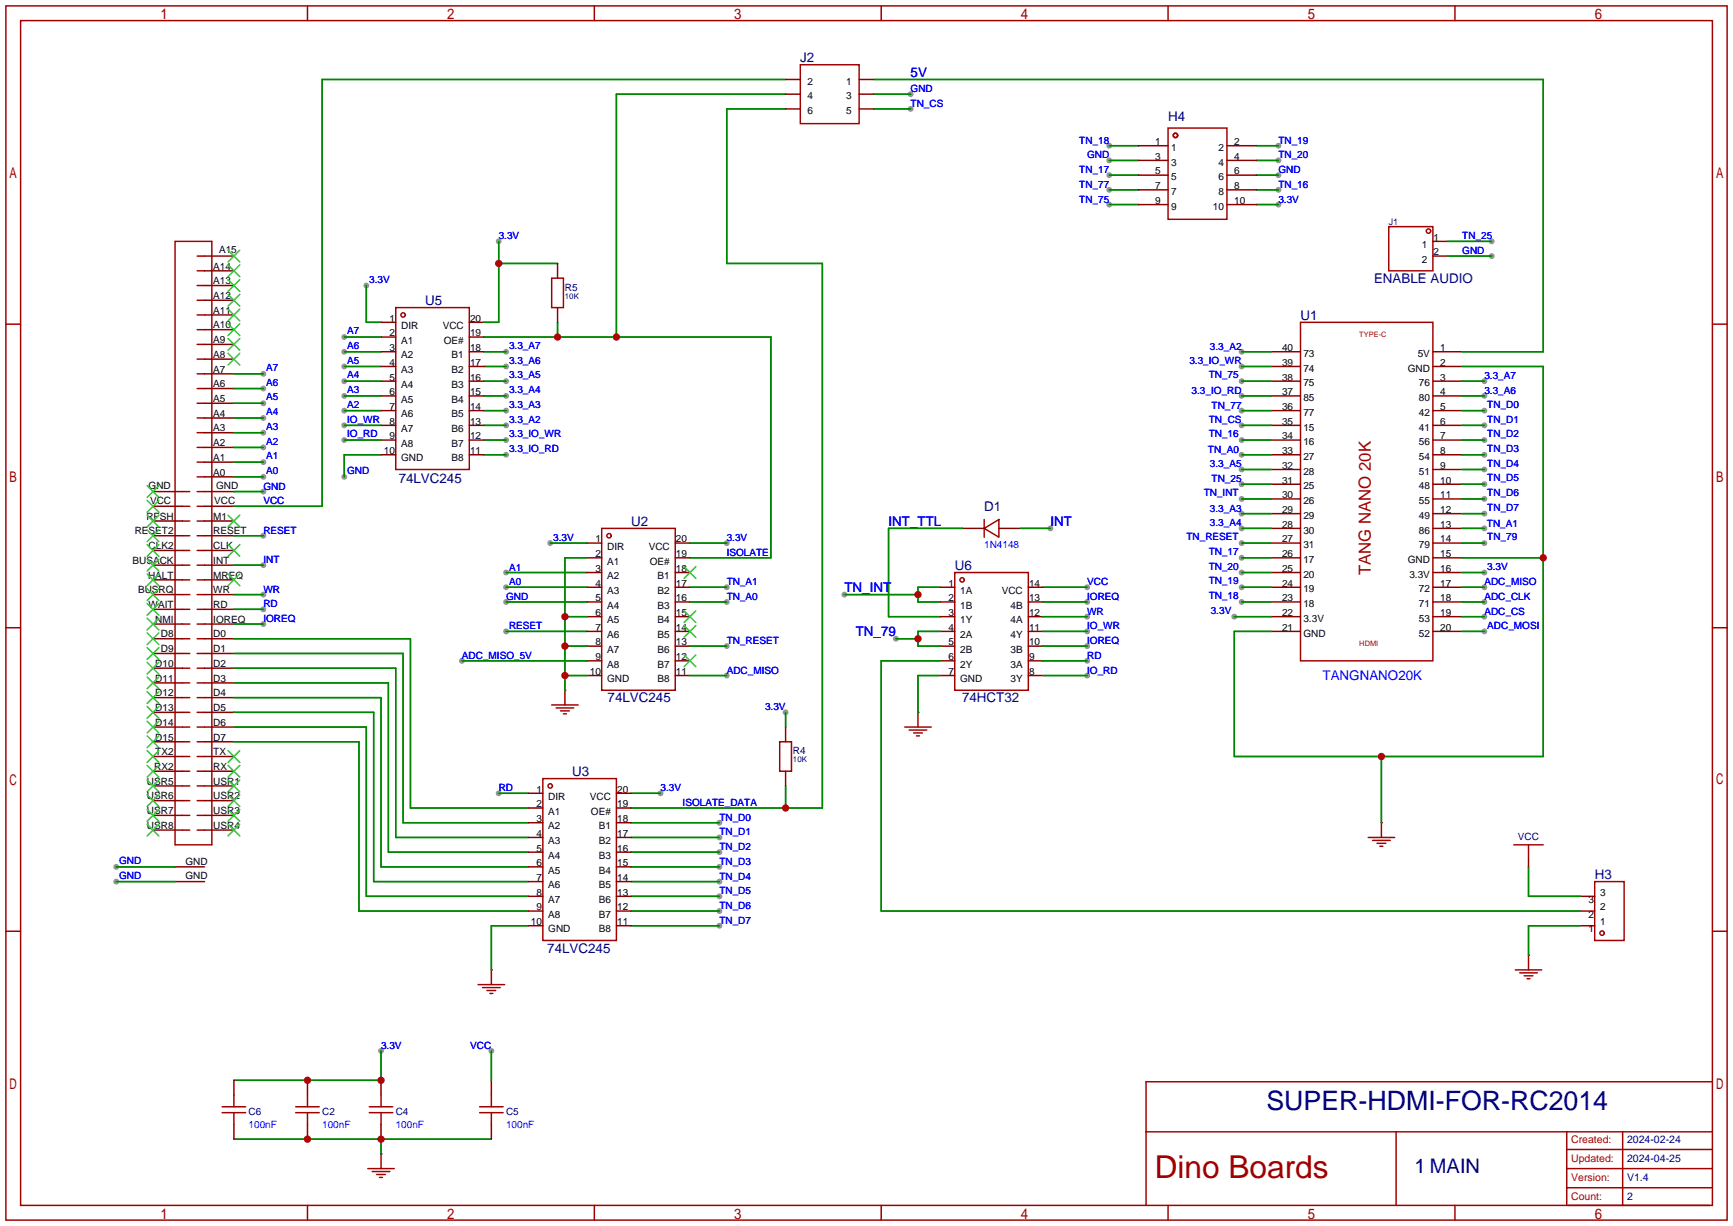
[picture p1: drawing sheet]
<svg xmlns="http://www.w3.org/2000/svg" width="299mm" height="212mm" viewBox="0 0 299 212" stroke-linecap="round" stroke-linejoin="round" font-family="sans-serif">
<g fill="#999">
<circle cx="45.5" cy="84.8" r=".51"/>
<circle cx="20.1" cy="149.6" r=".51"/>
<circle cx="20.1" cy="152.1" r=".51"/>
<circle cx="45.5" cy="97.5" r=".51"/>
<circle cx="45.5" cy="102.6" r=".51"/>
<circle cx="45.5" cy="105.2" r=".51"/>
<circle cx="45.5" cy="82.3" r=".51"/>
<circle cx="45.5" cy="64.5" r=".51"/>
<circle cx="45.5" cy="67.1" r=".51"/>
<circle cx="45.5" cy="69.6" r=".51"/>
<circle cx="45.5" cy="72.1" r=".51"/>
<circle cx="45.5" cy="74.7" r=".51"/>
<circle cx="45.5" cy="77.2" r=".51"/>
<circle cx="45.5" cy="79.8" r=".51"/>
<circle cx="256.3" cy="98.8" r=".51"/>
<circle cx="213.1" cy="106.4" r=".51"/>
<circle cx="86.1" cy="136.9" r=".51"/>
<circle cx="124.2" cy="157.2" r=".51"/>
<circle cx="124.2" cy="154.7" r=".51"/>
<circle cx="124.2" cy="152.1" r=".51"/>
<circle cx="124.2" cy="149.6" r=".51"/>
<circle cx="124.2" cy="147.1" r=".51"/>
<circle cx="124.2" cy="144.5" r=".51"/>
<circle cx="124.2" cy="142" r=".51"/>
<circle cx="114" cy="136.9" r=".51"/>
<circle cx="124.2" cy="159.8" r=".51"/>
<circle cx="95" cy="93.7" r=".51"/>
<circle cx="87.4" cy="98.8" r=".51"/>
<circle cx="214.4" cy="93.7" r=".51"/>
<circle cx="256.3" cy="70.9" r=".51"/>
<circle cx="256.3" cy="73.4" r=".51"/>
<circle cx="256.3" cy="75.9" r=".51"/>
<circle cx="256.3" cy="78.5" r=".51"/>
<circle cx="256.3" cy="81" r=".51"/>
<circle cx="256.3" cy="83.6" r=".51"/>
<circle cx="256.3" cy="86.1" r=".51"/>
<circle cx="256.3" cy="88.6" r=".51"/>
<circle cx="214.4" cy="86.1" r=".51"/>
<circle cx="214.4" cy="78.5" r=".51"/>
<circle cx="256.3" cy="91.2" r=".51"/>
<circle cx="87.4" cy="103.9" r=".51"/>
<circle cx="87.4" cy="101.3" r=".51"/>
<circle cx="125.5" cy="103.9" r=".51"/>
<circle cx="45.5" cy="107.7" r=".51"/>
<circle cx="87.4" cy="109" r=".51"/>
<circle cx="125.5" cy="111.5" r=".51"/>
<circle cx="214.4" cy="83.6" r=".51"/>
<circle cx="214.4" cy="81" r=".51"/>
<circle cx="256.3" cy="109" r=".51"/>
<circle cx="256.3" cy="106.4" r=".51"/>
<circle cx="256.3" cy="103.9" r=".51"/>
<circle cx="256.3" cy="101.3" r=".51"/>
<circle cx="256.3" cy="93.7" r=".51"/>
<circle cx="256.3" cy="68.3" r=".51"/>
<circle cx="256.3" cy="65.8" r=".51"/>
<circle cx="214.4" cy="60.7" r=".51"/>
<circle cx="214.4" cy="75.9" r=".51"/>
<circle cx="214.4" cy="63.2" r=".51"/>
<circle cx="214.4" cy="65.8" r=".51"/>
<circle cx="214.4" cy="70.9" r=".51"/>
<circle cx="214.4" cy="73.4" r=".51"/>
<circle cx="214.4" cy="68.3" r=".51"/>
<circle cx="214.4" cy="88.6" r=".51"/>
<circle cx="214.4" cy="91.2" r=".51"/>
<circle cx="214.4" cy="98.8" r=".51"/>
<circle cx="214.4" cy="101.3" r=".51"/>
<circle cx="214.4" cy="103.9" r=".51"/>
<circle cx="214.4" cy="96.3" r=".51"/>
<circle cx="59.4" cy="58.2" r=".51"/>
<circle cx="59.4" cy="60.7" r=".51"/>
<circle cx="59.4" cy="63.2" r=".51"/>
<circle cx="59.4" cy="65.8" r=".51"/>
<circle cx="59.4" cy="68.3" r=".51"/>
<circle cx="59.4" cy="70.9" r=".51"/>
<circle cx="63.2" cy="49.3" r=".51"/>
<circle cx="87.4" cy="73.4" r=".51"/>
<circle cx="87.4" cy="70.9" r=".51"/>
<circle cx="87.4" cy="68.3" r=".51"/>
<circle cx="87.4" cy="65.8" r=".51"/>
<circle cx="87.4" cy="63.2" r=".51"/>
<circle cx="87.4" cy="60.7" r=".51"/>
<circle cx="59.4" cy="82.3" r=".51"/>
<circle cx="87.4" cy="75.9" r=".51"/>
<circle cx="87.4" cy="78.5" r=".51"/>
<circle cx="59.4" cy="73.4" r=".51"/>
<circle cx="59.4" cy="75.9" r=".51"/>
<circle cx="65.8" cy="181.4" r=".51"/>
<circle cx="45.5" cy="92.5" r=".51"/>
<circle cx="125.5" cy="101.3" r=".51"/>
<circle cx="125.5" cy="93.7" r=".51"/>
<circle cx="191.5" cy="25.1" r=".51"/>
<circle cx="191.5" cy="27.7" r=".51"/>
<circle cx="191.5" cy="30.2" r=".51"/>
<circle cx="220.7" cy="25.1" r=".51"/>
<circle cx="220.7" cy="27.7" r=".51"/>
<circle cx="220.7" cy="30.2" r=".51"/>
<circle cx="220.7" cy="32.8" r=".51"/>
<circle cx="191.5" cy="32.8" r=".51"/>
<circle cx="181.4" cy="91.2" r=".51"/>
<circle cx="145.8" cy="102.6" r=".51"/>
<circle cx="187.7" cy="101.3" r=".51"/>
<circle cx="257.6" cy="41.7" r=".51"/>
<circle cx="257.6" cy="44.2" r=".51"/>
<circle cx="86.1" cy="41.7" r=".51"/>
<circle cx="157.2" cy="16.3" r=".51"/>
<circle cx="157.2" cy="18.8" r=".51"/>
<circle cx="135.6" cy="122.9" r=".51"/>
<circle cx="187.7" cy="103.9" r=".51"/>
<circle cx="187.7" cy="106.4" r=".51"/>
<circle cx="187.7" cy="109" r=".51"/>
<circle cx="191.5" cy="35.3" r=".51"/>
<circle cx="220.7" cy="35.3" r=".51"/>
<circle cx="187.7" cy="111.5" r=".51"/>
<circle cx="187.7" cy="114" r=".51"/>
<circle cx="187.7" cy="116.6" r=".51"/>
<circle cx="79.8" cy="114" r=".51"/>
<circle cx="125.5" cy="116.6" r=".51"/>
<circle cx="84.8" cy="181.4" r=".51"/>
<circle cx="154.7" cy="110.2" r=".51"/>
</g>
<g fill="none" stroke="#a10000" stroke-width=".25">
<path d="M1 1h297.2v209.6h-297.2zM3.6 3.6h292.1v204.4h-292.1zM53.1 1v2.6M102.6 1v2.6M138.2 11.2h10.1v10.1h-10.1zM152.1 1v2.6M201.7 1v2.6M251.2 1v2.6M201.7 22.1h10.1v15.7h-10.1zM239.8 39.1h7.6v7.6h-7.6zM1 55.9h2.6M30.2 41.7h6.4v104.1h-6.4z"/>
<path d="M34 49.3h1.3M34 46.7h1.3M34 44.2h1.3M34 54.4h1.3M34 51.8h1.3M34 56.9h1.3M34 59.4h1.3M68.3 53.1h12.7v27.9h-12.7zM95.2 48h2.1v5.1h-2.1zM224.5 55.6h22.9v58.4h-22.9zM295.7 55.9h2.5M34 62h1.3"/>
<path d="M34 64.5h1.3M34 67.1h1.3M34 74.7h1.3M34 72.1h1.3M34 69.6h1.3M34 79.8h1.3M34 77.2h1.3M31.5 84.8h1.3M31.5 87.4h1.3M31.5 89.9h1.3M31.5 92.5h1.3M31.5 97.5h1.3"/>
<path d="M31.5 95h1.3M34 82.3h1.3M34 84.8h1.3M34 87.4h1.3M34 89.9h1.3M34 92.5h1.3M34 97.5h1.3M34 95h1.3M103.9 91.2h12.7v27.9h-12.7zM164.8 98.8h12.7v20.3h-12.7zM169.9 91.2l2.6-1.5v3zM169.9 89.7v3"/>
<path d="M1 108.3h2.6M31.5 100.1h1.3M31.5 105.2h1.3M31.5 102.6h1.3M31.5 107.7h1.3M31.5 110.2h1.3M31.5 112.8h1.3M31.5 115.3h1.3M31.5 117.9h1.3M34 100.1h1.3M34 105.2h1.3M34 102.6h1.3"/>
<path d="M34 107.7h1.3M34 110.2h1.3M34 112.8h1.3M34 115.3h1.3M34 117.9h1.3M97.5 119.1v2.6M295.7 108.3h2.5M31.5 125.5h1.3M31.5 122.9h1.3M31.5 120.4h1.3M31.5 130.6h1.3M31.5 128h1.3"/>
<path d="M31.5 133.1h1.3M31.5 135.6h1.3M31.5 138.2h1.3M34 125.5h1.3M34 122.9h1.3M34 120.4h1.3M34 130.6h1.3M34 128h1.3M34 133.1h1.3M34 135.6h1.3M34 138.2h1.3M93.7 134.4h12.7v27.9h-12.7z"/>
<path d="M95.2 121.7h4.6M96 122.2h3.1M96.8 122.7h1.5M97.3 123.2h.5M134.6 128h2.1v5.1h-2.1zM156.2 125.5h4.6M157 126h3M157.7 126.5h1.6M158.2 127h.5M158.5 122.9v2.6M31.5 140.7h1.3M31.5 143.3h1.3"/>
<path d="M34 140.7h1.3M34 143.3h1.3M236.2 144.5h4.6M237 145h3M237.7 145.5h1.6M238.3 146.1h.5M238.5 142v2.5M261.4 145.8h5M263.9 145.8v2.5M275.3 152.1h5.1v10.2h-5.1zM1 160.7h2.6M82.5 169.9h4.6"/>
<path d="M83.3 170.4h3.1M84.1 170.9h1.5M84.6 171.5h.5M84.8 167.4v2.5M261.6 167.4h4.6M262.4 167.9h3M263.1 168.4h1.6M263.7 168.9h.5M263.9 164.8v2.6M295.7 160.7h2.5M38.4 192h4M38.4 191h4"/>
<path d="M40.4 189v2M40.4 192v2.1M51.1 192h4M51.1 191h4M53.1 189v2M53.1 192v2.1M63.8 192h4M63.8 191h4M65.8 189v2M65.8 192v2.1M65.8 199.1v2.6M82.8 192h4.1"/>
<path d="M82.8 191h4.1M84.8 189v2M84.8 192v2.1M197.9 195.3h97.8M241 195.3v12.7M270.5 195.3v12.7M270.5 198.4h25.2M280.2 195.3v12.7M295.7 186.7h-97.8v21.3M53.1 208v2.6M63.5 201.7h4.6M64.3 202.2h3"/>
<path d="M65 202.7h1.5M65.5 203.2h.5M102.6 208v2.6M152.1 208v2.6M201.7 208v2.6M251.2 208v2.6M270.5 201.7h25.2M270.5 205h25.2M270.8 208h24.3"/>
<circle cx="202.9" cy="23.4" r=".38"/>
<circle cx="246.6" cy="39.9" r=".38"/>
<circle cx="69.6" cy="54.4" r=".38"/>
<circle cx="105.2" cy="92.5" r=".38"/>
<circle cx="166.1" cy="100.1" r=".38"/>
<circle cx="95" cy="135.6" r=".38"/>
<circle cx="276.6" cy="161" r=".38"/>
</g>
<g fill="none" stroke="#870000" stroke-width=".25">
<path d="M135.6 13.7h2.6M135.6 16.3h2.6M135.6 18.8h2.6M148.3 13.7h2.6M148.3 16.3h2.6M148.3 18.8h2.6M196.6 25.1h5.1M196.6 27.7h5.1M196.6 30.2h5.1M196.6 32.8h5.1M196.6 35.3h5.1M211.8 25.1h5.1"/>
<path d="M211.8 27.7h5.1M211.8 30.2h5.1M211.8 32.8h5.1M211.8 35.3h5.1M35.3 44.2h5.1M35.3 46.7h5.1M35.3 49.3h5.1M35.3 51.8h5.1M35.3 54.4h5.1M35.3 56.9h5.1M35.3 59.4h5.1M65.8 55.6h2.5"/>
<path d="M65.8 58.2h2.5M81 55.6h2.6M81 58.2h2.6M96.3 45.5v2.5M96.3 53.1v2.5M247.4 44.2h2.5M247.4 41.7h2.5M35.3 62h5.1M35.3 64.5h5.1M35.3 67.1h5.1M35.3 69.6h5.1M35.3 72.1h5.1"/>
<path d="M35.3 74.7h5.1M35.3 77.2h5.1M35.3 79.8h5.1M65.8 60.7h2.5M65.8 63.2h2.5M65.8 65.8h2.5M65.8 68.3h2.5M65.8 70.9h2.5M65.8 73.4h2.5M65.8 75.9h2.5M65.8 78.5h2.5M81 60.7h2.6"/>
<path d="M81 63.2h2.6M81 65.8h2.6M81 68.3h2.6M81 70.9h2.6M81 73.4h2.6M81 75.9h2.6M81 78.5h2.6M219.5 60.7h5M219.5 63.2h5M219.5 65.8h5M219.5 68.3h5M219.5 70.9h5"/>
<path d="M219.5 73.4h5M219.5 75.9h5M219.5 78.5h5M247.4 60.7h5.1M247.4 63.2h5.1M247.4 65.8h5.1M247.4 68.3h5.1M247.4 70.9h5.1M247.4 73.4h5.1M247.4 75.9h5.1M247.4 78.5h5.1M26.4 84.8h5.1"/>
<path d="M26.4 87.4h5.1M26.4 89.9h5.1M26.4 92.5h5.1M26.4 95h5.1M26.4 97.5h5.1M35.3 82.3h5.1M35.3 84.8h5.1M35.3 87.4h5.1M35.3 89.9h5.1M35.3 92.5h5.1M35.3 95h5.1M35.3 97.5h5.1"/>
<path d="M101.3 93.7h2.6M101.3 96.3h2.6M101.3 98.8h2.6M116.6 93.7h2.5M116.6 96.3h2.5M116.6 98.8h2.5M166.1 91.2h3.8M172.5 91.2h3.8M219.5 81h5M219.5 83.6h5M219.5 86.1h5M219.5 88.6h5"/>
<path d="M219.5 91.2h5M219.5 93.7h5M219.5 96.3h5M219.5 98.8h5M247.4 81h5.1M247.4 83.6h5.1M247.4 86.1h5.1M247.4 88.6h5.1M247.4 91.2h5.1M247.4 93.7h5.1M247.4 96.3h5.1M247.4 98.8h5.1"/>
<path d="M26.4 100.1h5.1M26.4 102.6h5.1M26.4 105.2h5.1M26.4 107.7h5.1M26.4 110.2h5.1M26.4 112.8h5.1M26.4 115.3h5.1M26.4 117.9h5.1M35.3 100.1h5.1M35.3 102.6h5.1M35.3 105.2h5.1M35.3 107.7h5.1"/>
<path d="M35.3 110.2h5.1M35.3 112.8h5.1M35.3 115.3h5.1M35.3 117.9h5.1M97.5 119.1h.1M101.3 101.3h2.6M101.3 103.9h2.6M101.3 106.4h2.6M101.3 109h2.6M101.3 111.5h2.6M101.3 114h2.6M101.3 116.6h2.6"/>
<path d="M116.6 101.3h2.5M116.6 103.9h2.5M116.6 106.4h2.5M116.6 109h2.5M116.6 111.5h2.5M116.6 114h2.5M116.6 116.6h2.5M162.3 101.3h2.5M162.3 103.9h2.5M162.3 106.4h2.5M162.3 109h2.5M162.3 111.5h2.5"/>
<path d="M162.3 114h2.5M162.3 116.6h2.5M177.5 101.3h2.6M177.5 103.9h2.6M177.5 106.4h2.6M177.5 109h2.6M177.5 111.5h2.6M177.5 114h2.6M177.5 116.6h2.6M219.5 101.3h5M219.5 103.9h5M219.5 106.4h5"/>
<path d="M219.5 109h5M247.4 101.3h5.1M247.4 103.9h5.1M247.4 106.4h5.1M247.4 109h5.1M26.4 120.4h5.1M26.4 122.9h5.1M26.4 125.5h5.1M26.4 128h5.1M26.4 130.6h5.1M26.4 133.1h5.1M26.4 135.6h5.1"/>
<path d="M26.4 138.2h5.1M35.3 120.4h5.1M35.3 122.9h5.1M35.3 125.5h5.1M35.3 128h5.1M35.3 130.6h5.1M35.3 133.1h5.1M35.3 135.6h5.1M35.3 138.2h5.1M91.2 136.9h2.5M91.2 139.4h2.5M106.4 136.9h2.6"/>
<path d="M106.4 139.4h2.6M135.6 125.5v2.5M135.6 133.1v2.5M158.5 122.9h.1M26.4 140.7h5.1M26.4 143.3h5.1M30.2 149.6h5.1M30.2 152.1h5.1M35.3 140.7h5.1M35.3 143.3h5.1M91.2 149.6h2.5M91.2 152.1h2.5"/>
<path d="M91.2 142h2.5M91.2 144.5h2.5M91.2 147.1h2.5M91.2 154.7h2.5M91.2 157.2h2.5M91.2 159.8h2.5M106.4 149.6h2.6M106.4 152.1h2.6M106.4 142h2.6M106.4 144.5h2.6M106.4 147.1h2.6M106.4 154.7h2.6"/>
<path d="M106.4 157.2h2.6M106.4 159.8h2.6M238.5 142h.1M263.9 148.3v1.3M272.8 154.7h2.5M272.8 157.2h2.5M272.8 159.8h2.5M84.8 167.4h.1M263.9 164.8h.1M40.4 186.4v2.6M40.4 194.1v2.5M53.1 186.4v2.6"/>
<path d="M53.1 194.1v2.5M65.8 199.1h.1M65.8 186.4v2.6M65.8 194.1v2.5M84.8 186.4v2.6M84.8 194.1v2.5"/>
</g>
<g fill="none" stroke="#3c3" stroke-width=".25">
<path d="M39.4 43.2l2 2M39.4 45.7l2 2.1M39.4 48.3l2 2M39.4 50.8l2 2M39.4 53.3l2 2.1M39.4 55.9l2 2M39.4 58.4l2 2.1M41.4 43.2l-2 2M41.4 45.7l-2 2.1M41.4 48.3l-2 2M41.4 50.8l-2 2M41.4 53.3l-2 2.1"/>
<path d="M41.4 55.9l-2 2M41.4 58.4l-2 2.1M39.4 61l2 2M41.4 61l-2 2M25.4 83.8l2 2.1M25.4 86.4l2 2M25.4 91.4l2 2.1M25.4 88.9l2 2M25.4 94l2 2M25.4 96.5l2 2.1M25.4 99.1l2 2M27.4 83.8l-2 2.1"/>
<path d="M27.4 86.4l-2 2M27.4 91.4l-2 2.1M27.4 88.9l-2 2M27.4 94l-2 2M27.4 96.5l-2 2.1M27.4 99.1l-2 2M39.4 88.9l2 2M39.4 94l2 2M39.4 99.1l2 2M41.4 88.9l-2 2M41.4 94l-2 2M41.4 99.1l-2 2"/>
<path d="M118.1 97.8l2 2M120.1 97.8l-2 2M25.4 101.6l2 2M25.4 104.1l2 2.1M25.4 106.7l2 2M25.4 109.2l2 2.1M25.4 111.8l2 2M25.4 114.3l2 2M25.4 116.8l2 2.1M25.4 119.4l2 2M27.4 101.6l-2 2M27.4 104.1l-2 2.1"/>
<path d="M27.4 106.7l-2 2M27.4 109.2l-2 2.1M27.4 111.8l-2 2M27.4 114.3l-2 2M27.4 116.8l-2 2.1M27.4 119.4l-2 2M118.1 113l2 2.1M118.1 107.9l2 2.1M118.1 105.4l2 2M120.1 113l-2 2.1M120.1 107.9l-2 2.1M120.1 105.4l-2 2"/>
<path d="M25.4 121.9l2 2.1M25.4 124.5l2 2M25.4 127l2 2M25.4 129.5l2 2.1M25.4 132.1l2 2M25.4 134.6l2 2.1M25.4 137.2l2 2M25.4 139.7l2 2M27.4 121.9l-2 2.1M27.4 124.5l-2 2M27.4 127l-2 2M27.4 129.5l-2 2.1"/>
<path d="M27.4 132.1l-2 2M27.4 134.6l-2 2.1M27.4 137.2l-2 2M27.4 139.7l-2 2M39.4 129.5l2 2.1M39.4 132.1l2 2M39.4 134.6l2 2.1M39.4 137.2l2 2M39.4 139.7l2 2M41.4 129.5l-2 2.1M41.4 132.1l-2 2M41.4 134.6l-2 2.1"/>
<path d="M41.4 137.2l-2 2M41.4 139.7l-2 2M25.4 142.2l2 2.1M27.4 142.2l-2 2.1M39.4 142.2l2 2.1M41.4 142.2l-2 2.1"/>
</g>
<g fill="none" stroke="#008700" stroke-width=".25">
<path d="M135.6 18.8h-10.1v26.7h16.5v93.9h-33M135.6 16.3h-29.2v41.9M135.6 13.7h-80v73.7h-15.2M150.9 13.7h115.5v47h-13.9M150.9 18.8h6.3M150.9 16.3h6.3M191.5 25.1h5.1M191.5 27.7h5.1M191.5 30.2h5.1M191.5 32.8h5.1M191.5 35.3h5.1M216.9 25.1h3.8"/>
<path d="M216.9 27.7h3.8M216.9 30.2h3.8M216.9 32.8h3.8M216.9 35.3h3.8M59.4 58.2h6.4M63.2 49.3v6.3h2.6M83.6 58.2h49.5v38.1h-14M86.1 45.5h10.2M86.1 41.7v13.9h-2.5M96.3 55.6v2.6M249.9 41.7h7.7M249.9 44.2h7.7"/>
<path d="M40.4 64.5h5.1M40.4 67.1h5.1M40.4 69.6h5.1M40.4 72.1h5.1M40.4 74.7h5.1M40.4 77.2h5.1M40.4 79.8h5.1M59.4 63.2h6.4M59.4 70.9h6.4M59.4 73.4h6.4M59.4 75.9h6.4M59.4 68.3h6.4"/>
<path d="M59.4 65.8h6.4M59.4 60.7h6.4M65.8 78.5h-6.4v3.8M83.6 63.2h3.8M83.6 70.9h3.8M83.6 73.4h3.8M83.6 75.9h3.8M83.6 78.5h3.8M83.6 68.3h3.8M83.6 65.8h3.8M83.6 60.7h3.8M214.4 63.2h5.1"/>
<path d="M214.4 70.9h5.1M214.4 73.4h5.1M214.4 75.9h5.1M214.4 78.5h5.1M214.4 68.3h5.1M214.4 65.8h5.1M214.4 60.7h5.1M252.5 63.2h13.9v67.4h-53.3v-21.6h6.4M252.5 70.9h3.8M252.5 73.4h3.8M252.5 75.9h3.8M252.5 78.5h3.8"/>
<path d="M252.5 68.3h3.8M252.5 65.8h3.8M40.4 84.8h5.1M40.4 97.5h5.1M40.4 82.3h5.1M40.4 92.5h5.1M87.4 98.8h13.9M95 93.7h6.3M101.3 96.3h-3.8v22.8M119.1 93.7h6.4M166.1 91.2h-12.7v15.2h8.9M176.3 91.2h5.1"/>
<path d="M214.4 96.3h5.1M214.4 98.8h5.1M214.4 93.7h5.1M214.4 81h5.1M214.4 83.6h5.1M214.4 86.1h5.1M214.4 88.6h5.1M214.4 91.2h5.1M252.5 96.3h13.9M252.5 98.8h3.8M252.5 93.7h3.8M252.5 81h3.8"/>
<path d="M252.5 83.6h3.8M252.5 86.1h3.8M252.5 88.6h3.8M252.5 91.2h3.8M40.4 102.6h5.1M40.4 105.2h5.1M40.4 110.2h30.5v29.2h20.3M40.4 112.8h29.2v29.2h21.6M40.4 115.3h27.9v29.2h22.9M40.4 117.9h26.7v29.2h24.1M40.4 107.7h5.1M79.8 114h21.5"/>
<path d="M87.4 109h13.9M87.4 103.9h13.9M87.4 101.3h13.9M97.5 106.4h3.8M97.5 111.5h3.8M97.5 116.6h3.8M119.1 103.9h6.4M119.1 101.3h6.4M119.1 111.5h6.4M119.1 116.6h6.4M145.8 102.6h12.7M154.7 110.2h3.8"/>
<path d="M162.3 114h-10.2v43.2h120.7M162.3 109h-3.8v2.5h3.8M162.3 101.3h-3.8v2.6h3.8M162.3 116.6h-3.8v6.3M180.1 109h7.6M180.1 106.4h7.6M180.1 103.9h7.6M180.1 101.3h7.6M180.1 111.5h7.6M180.1 116.6h7.6M180.1 114h7.6M213.1 106.4h6.4"/>
<path d="M214.4 103.9h5.1M214.4 101.3h5.1M252.5 109h3.8M252.5 106.4h3.8M252.5 103.9h3.8M252.5 101.3h3.8M40.4 120.4h25.4v29.2h25.4M40.4 122.9h24.1v29.2h26.7M40.4 125.5h22.8v29.2h28M40.4 128h21.6v29.2h29.2M86.1 136.9h5.1M109 136.9h5"/>
<path d="M135.6 122.9v2.6M135.6 135.6v3.8M238.5 130.6v11.4M20.1 149.6h10.1M20.1 152.1h10.1M91.2 159.8h-6.4v7.6M109 149.6h15.2M109 152.1h15.2M109 142h15.2M109 144.5h15.2M109 147.1h15.2M109 154.7h15.2"/>
<path d="M109 157.2h15.2M109 159.8h15.2M263.9 149.6v5.1h8.9M272.8 159.8h-8.9v5M40.4 196.6h44.4M65.8 181.4v5h-25.4M65.8 196.6v2.5M84.8 181.4v5"/>
</g>
<g fill="#c00">
<circle cx="238.5" cy="130.6" r=".63"/>
<circle cx="266.4" cy="96.3" r=".63"/>
<circle cx="135.6" cy="139.4" r=".63"/>
<circle cx="53.1" cy="186.4" r=".63"/>
<circle cx="65.8" cy="186.4" r=".63"/>
<circle cx="53.1" cy="196.6" r=".63"/>
<circle cx="65.8" cy="196.6" r=".63"/>
<circle cx="106.4" cy="58.2" r=".63"/>
<circle cx="96.3" cy="58.2" r=".63"/>
<circle cx="158.5" cy="102.6" r=".63"/>
<circle cx="86.1" cy="45.5" r=".63"/>
<circle cx="97.5" cy="116.6" r=".63"/>
<circle cx="97.5" cy="111.5" r=".63"/>
<circle cx="97.5" cy="106.4" r=".63"/>
<circle cx="158.5" cy="110.2" r=".63"/>
</g>
<text font-size="5.5" fill="#a00000" x="199.4" y="203.3">Dino Boards</text>
<text font-size="4.6" fill="#000080" x="218.7" y="191.6">SUPER-HDMI-FOR-RC2014</text>
<text font-size="3.5" fill="#000080" x="244.2" y="202.5">1 MAIN</text>
<text font-size="2.9" fill="#a00000" x="236.7" y="99.3" transform="rotate(-90 236.7 99.3)">TANG NANO 20K</text>
<g font-size="2.3" fill="#000080">
<text x="138.2" y="10.7">J2</text>
<text x="201.7" y="20.9">H4</text>
<text x="73.4" y="52.6">U5</text>
<text x="237.2" y="48.8">ENABLE AUDIO</text>
<text x="224.5" y="55.2">U1</text>
<text x="68.8" y="83.4">74LVC245</text>
<text x="169.9" y="88.2">D1</text>
<text x="109" y="90.7">U2</text>
<text x="164.8" y="98.3">U6</text>
<text x="104.9" y="121.2">74LVC245</text>
<text x="166.1" y="121.2">74HCT32</text>
<text x="98.8" y="133.9">U3</text>
<text x="275.3" y="151.7">H3</text>
<text x="94.5" y="164.4">74LVC245</text>
</g>
<g font-size="2.3" fill="#00f">
<text x="157.2" y="13.3">5V</text>
<text x="153.4" y="90.7">INT_TTL</text>
<text x="181.4" y="90.7">INT</text>
<text x="145.8" y="102.2">TN_INT</text>
<text x="147.8" y="109.8">TN_79</text>
<text x="228.3" y="117.4">TANGNANO20K</text>
</g>
<g font-size="1.8" fill="#a00000">
<text x="271.3" y="197.2">Created:</text>
<text x="271.3" y="200.6">Updated:</text>
<text x="271.3" y="203.9">Version:</text>
<text x="271.3" y="207.2">Count:</text>
</g>
<g font-size="1.8" fill="#000080">
<text x="280.9" y="197.2">2024-02-24</text>
<text x="280.9" y="200.6">2024-04-25</text>
<text x="280.9" y="203.9">V1.4</text>
<text x="280.9" y="207.2">2</text>
</g>
<g font-size="1.7">
<text x="139.4" y="14.6">2</text>
<text x="139.4" y="17.2">4</text>
<text x="146.1" y="14.6">1</text>
<text x="146.1" y="17.2">3</text>
<text x="139.4" y="19.7">6</text>
<text x="146.1" y="19.7">5</text>
<text x="199.4" y="25">1</text>
<text x="199.4" y="27.6">3</text>
<text x="202.2" y="26">1</text>
<text x="202.2" y="28.6">3</text>
<text x="210.4" y="26">2</text>
<text x="210.4" y="28.6">4</text>
<text x="213.1" y="25">2</text>
<text x="213.1" y="27.6">4</text>
<text x="199.4" y="30.1">5</text>
<text x="199.4" y="32.7">7</text>
<text x="199.4" y="35.2">9</text>
<text x="202.2" y="31.1">5</text>
<text x="202.2" y="33.7">7</text>
<text x="210.4" y="31.1">6</text>
<text x="210.4" y="33.7">8</text>
<text x="213.1" y="30.1">6</text>
<text x="213.1" y="32.7">8</text>
<text x="213.1" y="35.2">10</text>
<text x="202.2" y="36.2">9</text>
<text x="209.4" y="36.2">10</text>
<text x="247.5" y="41.5">1</text>
<text x="36.8" y="46.5">A14</text>
<text x="37.8" y="43.7">A15</text>
<text x="245.5" y="42.8">1</text>
<text x="245.5" y="45.4">2</text>
<text x="247.5" y="44.1">2</text>
<text x="36.8" y="49.1">A13</text>
<text x="36.8" y="51.6">A12</text>
<text x="36.8" y="54.1">A11</text>
<text x="36.8" y="56.7">A10</text>
<text x="36.8" y="59.2">A9</text>
<text x="67.2" y="55.5">1</text>
<text x="67.2" y="58.1">2</text>
<text x="69.3" y="56.8">DIR</text>
<text x="69.3" y="59.3">A1</text>
<text x="76.4" y="56.8">VCC</text>
<text x="76.6" y="59.3">OE#</text>
<text x="81.2" y="58.1">19</text>
<text x="81.2" y="55.5">20</text>
<text x="36.8" y="61.8">A8</text>
<text x="36.8" y="64.3">A7</text>
<text x="67.2" y="60.6">3</text>
<text x="67.2" y="63.1">4</text>
<text x="67.2" y="65.7">5</text>
<text x="69.3" y="61.9">A2</text>
<text x="69.3" y="64.4">A3</text>
<text x="78" y="64.4">B2</text>
<text x="78" y="61.9">B1</text>
<text x="81.2" y="65.7">16</text>
<text x="81.2" y="63.1">17</text>
<text x="81.2" y="60.6">18</text>
<text x="221.3" y="65.7">38</text>
<text x="221.3" y="63.1">39</text>
<text x="221.3" y="60.6">40</text>
<text x="225" y="64.1">74</text>
<text x="225" y="61.6">73</text>
<text x="243" y="64.1">GND</text>
<text x="244.8" y="61.6">5V</text>
<text x="248.7" y="60.6">1</text>
<text x="248.7" y="63.1">2</text>
<text x="248.7" y="65.7">3</text>
<text x="36.8" y="66.8">A6</text>
<text x="36.8" y="69.4">A5</text>
<text x="36.8" y="71.9">A4</text>
<text x="67.2" y="68.2">6</text>
<text x="67.2" y="70.8">7</text>
<text x="69.3" y="66.9">A4</text>
<text x="69.3" y="69.5">A5</text>
<text x="78" y="69.5">B4</text>
<text x="78" y="66.9">B3</text>
<text x="81.2" y="70.8">14</text>
<text x="81.2" y="68.2">15</text>
<text x="221.3" y="70.8">36</text>
<text x="221.3" y="68.2">37</text>
<text x="225" y="71.8">77</text>
<text x="225" y="69.2">85</text>
<text x="225" y="66.7">75</text>
<text x="245" y="66.7">76</text>
<text x="245" y="69.2">80</text>
<text x="245" y="71.8">42</text>
<text x="248.7" y="68.2">4</text>
<text x="248.7" y="70.8">5</text>
<text x="36.8" y="74.5">A3</text>
<text x="36.8" y="77">A2</text>
<text x="67.2" y="73.3">8</text>
<text x="67.2" y="75.8">9</text>
<text x="69.3" y="72">A6</text>
<text x="69.3" y="74.6">A7</text>
<text x="69.3" y="77.1">A8</text>
<text x="78" y="77.1">B7</text>
<text x="78" y="74.6">B6</text>
<text x="78" y="72">B5</text>
<text x="81.2" y="75.8">12</text>
<text x="81.2" y="73.3">13</text>
<text x="221.3" y="75.8">34</text>
<text x="221.3" y="73.3">35</text>
<text x="225" y="76.8">16</text>
<text x="225" y="74.3">15</text>
<text x="245" y="74.3">41</text>
<text x="245" y="76.8">56</text>
<text x="248.7" y="73.3">6</text>
<text x="248.7" y="75.8">7</text>
<text x="36.8" y="79.5">A1</text>
<text x="36.8" y="82.1">A0</text>
<text x="66.3" y="78.4">10</text>
<text x="69.3" y="79.6">GND</text>
<text x="78" y="79.6">B8</text>
<text x="81.2" y="78.4">11</text>
<text x="221.3" y="83.5">31</text>
<text x="221.3" y="80.9">32</text>
<text x="221.3" y="78.4">33</text>
<text x="225" y="81.9">28</text>
<text x="225" y="79.4">27</text>
<text x="245" y="79.4">54</text>
<text x="245" y="81.9">51</text>
<text x="248.7" y="78.4">8</text>
<text x="248.7" y="80.9">9</text>
<text x="248.7" y="83.5">10</text>
<text x="25.3" y="89.7">RFSH</text>
<text x="25.7" y="84.4">GND</text>
<text x="25.9" y="86.9">VCC</text>
<text x="36.8" y="89.7">M1</text>
<text x="37" y="86.9">VCC</text>
<text x="37.3" y="84.4">GND</text>
<text x="221.3" y="88.5">29</text>
<text x="221.3" y="86">30</text>
<text x="225" y="89.5">29</text>
<text x="225" y="87">26</text>
<text x="225" y="84.5">25</text>
<text x="245" y="84.5">48</text>
<text x="245" y="87">55</text>
<text x="245" y="89.5">49</text>
<text x="248.7" y="86">11</text>
<text x="248.7" y="88.5">12</text>
<text x="23.3" y="92.2">RESET2</text>
<text x="25.7" y="94.8">CLK2</text>
<text x="36.8" y="92.2">RESET</text>
<text x="36.8" y="94.8">CLK</text>
<text x="102.8" y="93.6">1</text>
<text x="104.8" y="94.9">DIR</text>
<text x="112" y="94.9">VCC</text>
<text x="116.7" y="93.6">20</text>
<text x="221.3" y="93.6">27</text>
<text x="221.3" y="91.1">28</text>
<text x="225" y="94.6">31</text>
<text x="225" y="92.1">30</text>
<text x="245" y="92.1">86</text>
<text x="245" y="94.6">79</text>
<text x="248.7" y="91.1">13</text>
<text x="248.7" y="93.6">14</text>
<text x="22.9" y="97.3">BUSACK</text>
<text x="25.6" y="99.9">HALT</text>
<text x="36.8" y="97.3">INT</text>
<text x="36.8" y="99.9">MREQ</text>
<text x="102.8" y="96.2">2</text>
<text x="102.8" y="98.7">3</text>
<text x="102.8" y="101.2">4</text>
<text x="104.8" y="97.4">A1</text>
<text x="104.8" y="100">A2</text>
<text x="112.2" y="97.4">OE#</text>
<text x="113.5" y="100">B1</text>
<text x="116.7" y="101.2">17</text>
<text x="116.7" y="98.7">18</text>
<text x="116.7" y="96.2">19</text>
<text x="163.8" y="101.2">1</text>
<text x="177.7" y="101.2">14</text>
<text x="221.3" y="101.2">24</text>
<text x="221.3" y="98.7">25</text>
<text x="221.3" y="96.2">26</text>
<text x="225" y="99.7">20</text>
<text x="225" y="97.2">17</text>
<text x="243" y="97.2">GND</text>
<text x="243.3" y="99.7">3.3V</text>
<text x="248.7" y="96.2">15</text>
<text x="248.7" y="98.7">16</text>
<text x="248.7" y="101.2">17</text>
<text x="23.8" y="102.4">BUSRQ</text>
<text x="25.7" y="104.9">WAIT</text>
<text x="26.8" y="107.5">NMI</text>
<text x="36.8" y="102.4">WR</text>
<text x="36.8" y="104.9">RD</text>
<text x="36.8" y="107.5">IOREQ</text>
<text x="102.8" y="103.8">5</text>
<text x="102.8" y="106.3">6</text>
<text x="104.8" y="102.5">A3</text>
<text x="104.8" y="105">A4</text>
<text x="104.8" y="107.6">A5</text>
<text x="113.5" y="107.6">B4</text>
<text x="113.5" y="105">B3</text>
<text x="113.5" y="102.5">B2</text>
<text x="116.7" y="106.3">15</text>
<text x="116.7" y="103.8">16</text>
<text x="163.8" y="103.8">2</text>
<text x="163.8" y="106.3">3</text>
<text x="165.8" y="102.5">1A</text>
<text x="165.8" y="105">1B</text>
<text x="165.8" y="107.6">1Y</text>
<text x="173" y="102.5">VCC</text>
<text x="174.5" y="107.6">4A</text>
<text x="174.5" y="105">4B</text>
<text x="177.7" y="106.3">12</text>
<text x="177.7" y="103.8">13</text>
<text x="221.3" y="106.3">22</text>
<text x="221.3" y="103.8">23</text>
<text x="225" y="107.3">3.3V</text>
<text x="225" y="104.8">18</text>
<text x="225" y="102.2">19</text>
<text x="245" y="102.2">72</text>
<text x="245" y="104.8">71</text>
<text x="245" y="107.3">53</text>
<text x="248.7" y="103.8">18</text>
<text x="248.7" y="106.3">19</text>
<text x="27.8" y="110">D8</text>
<text x="27.8" y="112.6">D9</text>
<text x="36.8" y="110">D0</text>
<text x="36.8" y="112.6">D1</text>
<text x="102.8" y="108.9">7</text>
<text x="102.8" y="111.4">8</text>
<text x="102.8" y="113.9">9</text>
<text x="104.8" y="110.1">A6</text>
<text x="104.8" y="112.7">A7</text>
<text x="113.5" y="112.7">B6</text>
<text x="113.5" y="110.1">B5</text>
<text x="116.7" y="113.9">12</text>
<text x="116.7" y="111.4">13</text>
<text x="116.7" y="108.9">14</text>
<text x="163.8" y="108.9">4</text>
<text x="163.8" y="111.4">5</text>
<text x="163.8" y="113.9">6</text>
<text x="165.8" y="110.1">2A</text>
<text x="165.8" y="112.7">2B</text>
<text x="174.5" y="112.7">3B</text>
<text x="174.5" y="110.1">4Y</text>
<text x="177.7" y="113.9">9</text>
<text x="177.7" y="111.4">10</text>
<text x="177.7" y="108.9">11</text>
<text x="221.3" y="108.9">21</text>
<text x="225" y="109.9">GND</text>
<text x="245" y="109.9">52</text>
<text x="248.7" y="108.9">20</text>
<text x="26.8" y="115.1">D10</text>
<text x="26.8" y="117.6">D11</text>
<text x="36.8" y="115.1">D2</text>
<text x="36.8" y="117.6">D3</text>
<text x="101.8" y="116.5">10</text>
<text x="104.8" y="115.2">A8</text>
<text x="104.8" y="117.7">GND</text>
<text x="113.5" y="117.7">B8</text>
<text x="113.5" y="115.2">B7</text>
<text x="116.7" y="116.5">11</text>
<text x="163.8" y="116.5">7</text>
<text x="165.8" y="115.2">2Y</text>
<text x="165.8" y="117.7">GND</text>
<text x="174.5" y="117.7">3Y</text>
<text x="174.5" y="115.2">3A</text>
<text x="177.7" y="116.5">8</text>
<text x="26.8" y="120.2">D12</text>
<text x="26.8" y="122.7">D13</text>
<text x="26.8" y="125.3">D14</text>
<text x="36.8" y="120.2">D4</text>
<text x="36.8" y="122.7">D5</text>
<text x="36.8" y="125.3">D6</text>
<text x="26.8" y="127.8">D15</text>
<text x="26.8" y="130.3">TX2</text>
<text x="36.8" y="127.8">D7</text>
<text x="36.8" y="130.3">TX</text>
<text x="25.4" y="135.4">USR5</text>
<text x="25.4" y="138">USR6</text>
<text x="26.6" y="132.9">RX2</text>
<text x="36.8" y="132.9">RX</text>
<text x="36.8" y="135.4">USR1</text>
<text x="36.8" y="138">USR2</text>
<text x="92.6" y="136.8">1</text>
<text x="106.6" y="136.8">20</text>
<text x="25.4" y="140.5">USR7</text>
<text x="25.4" y="143">USR8</text>
<text x="36.8" y="140.5">USR3</text>
<text x="36.8" y="143">USR4</text>
<text x="92.6" y="139.3">2</text>
<text x="92.6" y="141.9">3</text>
<text x="94.7" y="138.1">DIR</text>
<text x="94.7" y="140.6">A1</text>
<text x="94.7" y="143.1">A2</text>
<text x="101.8" y="138.1">VCC</text>
<text x="102" y="140.6">OE#</text>
<text x="103.4" y="143.1">B1</text>
<text x="106.6" y="141.9">18</text>
<text x="106.6" y="139.3">19</text>
<text x="32" y="149.2">GND</text>
<text x="92.6" y="144.4">4</text>
<text x="92.6" y="147">5</text>
<text x="92.6" y="149.5">6</text>
<text x="94.7" y="145.7">A3</text>
<text x="94.7" y="148.2">A4</text>
<text x="103.4" y="148.2">B3</text>
<text x="103.4" y="145.7">B2</text>
<text x="106.6" y="149.5">15</text>
<text x="106.6" y="147">16</text>
<text x="106.6" y="144.4">17</text>
<text x="32" y="151.8">GND</text>
<text x="92.6" y="152">7</text>
<text x="92.6" y="154.6">8</text>
<text x="94.7" y="150.8">A5</text>
<text x="94.7" y="153.3">A6</text>
<text x="94.7" y="155.8">A7</text>
<text x="103.4" y="155.8">B6</text>
<text x="103.4" y="153.3">B5</text>
<text x="103.4" y="150.8">B4</text>
<text x="106.6" y="154.6">13</text>
<text x="106.6" y="152">14</text>
<text x="274.2" y="155.8">3</text>
<text x="276.3" y="154.6">3</text>
<text x="91.7" y="159.7">10</text>
<text x="92.6" y="157.1">9</text>
<text x="94.7" y="158.4">A8</text>
<text x="94.7" y="160.9">GND</text>
<text x="103.4" y="160.9">B8</text>
<text x="103.4" y="158.4">B7</text>
<text x="106.6" y="159.7">11</text>
<text x="106.6" y="157.1">12</text>
<text x="274.2" y="160.9">1</text>
<text x="274.2" y="158.4">2</text>
<text x="276.3" y="159.6">1</text>
<text x="276.3" y="157.1">2</text>
</g>
<g font-size="1.7" fill="#00f">
<text x="157.2" y="15.9">GND</text>
<text x="157.2" y="18.5">TN_CS</text>
<text x="186.3" y="24.8">TN_18</text>
<text x="186.3" y="29.9">TN_17</text>
<text x="187.7" y="27.3">GND</text>
<text x="220.7" y="24.8">TN_19</text>
<text x="220.7" y="27.3">TN_20</text>
<text x="220.7" y="29.9">GND</text>
<text x="186.3" y="32.4">TN_77</text>
<text x="186.3" y="35">TN_75</text>
<text x="220.7" y="32.4">TN_16</text>
<text x="220.7" y="35">3.3V</text>
<text x="86.1" y="41.3">3.3V</text>
<text x="252.5" y="41.3">TN_25</text>
<text x="252.5" y="43.9">GND</text>
<text x="63.8" y="48.8">3.3V</text>
<text x="59.9" y="57.7">A7</text>
<text x="46" y="64">A7</text>
<text x="59.9" y="60.2">A6</text>
<text x="59.9" y="62.8">A5</text>
<text x="59.9" y="65.3">A4</text>
<text x="87.9" y="65.3">3.3_A5</text>
<text x="87.9" y="62.8">3.3_A6</text>
<text x="87.9" y="60.2">3.3_A7</text>
<text x="205.4" y="62.9">3.3_IO_WR</text>
<text x="208.7" y="65.3">TN_75</text>
<text x="208.9" y="60.4">3.3_A2</text>
<text x="256.3" y="65.4">3.3_A7</text>
<text x="46" y="66.6">A6</text>
<text x="46" y="69.1">A5</text>
<text x="46" y="71.6">A4</text>
<text x="59.9" y="67.8">A3</text>
<text x="59.9" y="70.4">A2</text>
<text x="87.9" y="70.4">3.3_A3</text>
<text x="87.9" y="67.8">3.3_A4</text>
<text x="205.7" y="68">3.3_IO_RD</text>
<text x="209.2" y="70.5">TN_77</text>
<text x="256.3" y="68">3.3_A6</text>
<text x="256.8" y="70.4">TN_D0</text>
<text x="46" y="74.2">A3</text>
<text x="46" y="76.7">A2</text>
<text x="59.9" y="72.9">IO_WR</text>
<text x="59.9" y="75.5">IO_RD</text>
<text x="87.9" y="72.9">3.3_A2</text>
<text x="87.9" y="75.5">3.3_IO_WR</text>
<text x="87.9" y="78">3.3_IO_RD</text>
<text x="208.7" y="75.5">TN_16</text>
<text x="208.7" y="73.1">TN_CS</text>
<text x="256.8" y="72.9">TN_D1</text>
<text x="256.8" y="75.5">TN_D2</text>
<text x="256.8" y="78">TN_D3</text>
<text x="46" y="81.8">A0</text>
<text x="46" y="79.3">A1</text>
<text x="59.9" y="81.8">GND</text>
<text x="208.6" y="78.2">TN_A0</text>
<text x="208.9" y="80.7">3.3_A5</text>
<text x="209.2" y="83.2">TN_25</text>
<text x="256.8" y="80.5">TN_D4</text>
<text x="256.8" y="83.1">TN_D5</text>
<text x="45.5" y="84.5">GND</text>
<text x="45.5" y="87">VCC</text>
<text x="207.8" y="85.6">TN_INT</text>
<text x="208.9" y="88.3">3.3_A3</text>
<text x="256.8" y="85.6">TN_D6</text>
<text x="256.8" y="88.2">TN_D7</text>
<text x="45.5" y="92.1">RESET</text>
<text x="95.5" y="93.4">3.3V</text>
<text x="125.5" y="95.9">ISOLATE</text>
<text x="125.5" y="93.4">3.3V</text>
<text x="169.9" y="94.7">1N4148</text>
<text x="204.8" y="93.2">TN_RESET</text>
<text x="208.7" y="95.8">TN_17</text>
<text x="208.9" y="90.8">3.3_A4</text>
<text x="256.7" y="90.9">TN_A1</text>
<text x="256.8" y="93.2">TN_79</text>
<text x="45.5" y="97.2">INT</text>
<text x="87.9" y="98.5">A1</text>
<text x="87.9" y="101">A0</text>
<text x="125.5" y="101">TN_A1</text>
<text x="187.7" y="101">VCC</text>
<text x="208.7" y="98.3">TN_20</text>
<text x="208.7" y="100.9">TN_19</text>
<text x="256.3" y="101">ADC_MISO</text>
<text x="256.8" y="98.3">3.3V</text>
<text x="45.5" y="102.3">WR</text>
<text x="45.5" y="104.8">RD</text>
<text x="45.5" y="107.4">IOREQ</text>
<text x="87.4" y="103.5">GND</text>
<text x="125.5" y="103.5">TN_A0</text>
<text x="187.7" y="103.5">IOREQ</text>
<text x="187.7" y="106.1">WR</text>
<text x="208.7" y="103.4">TN_18</text>
<text x="209" y="105.9">3.3V</text>
<text x="256.3" y="106.1">ADC_CS</text>
<text x="256.3" y="103.5">ADC_CLK</text>
<text x="79.8" y="113.7">ADC_MISO_5V</text>
<text x="87.9" y="108.6">RESET</text>
<text x="125.5" y="111.2">TN_RESET</text>
<text x="187.7" y="108.6">IO_WR</text>
<text x="187.7" y="111.2">IOREQ</text>
<text x="187.7" y="113.7">RD</text>
<text x="256.8" y="108.5">ADC_MOSI</text>
<text x="125.5" y="116.2">ADC_MISO</text>
<text x="187.7" y="116.2">IO_RD</text>
<text x="132.1" y="122.6">3.3V</text>
<text x="86.1" y="136.6">RD</text>
<text x="114" y="136.6">3.3V</text>
<text x="117.9" y="139.1">ISOLATE_DATA</text>
<text x="124.2" y="141.6">TN_D0</text>
<text x="20.6" y="149.1">GND</text>
<text x="124.2" y="149.3">TN_D3</text>
<text x="124.2" y="146.7">TN_D2</text>
<text x="124.2" y="144.2">TN_D1</text>
<text x="20.6" y="151.7">GND</text>
<text x="124.2" y="154.3">TN_D5</text>
<text x="124.2" y="151.8">TN_D4</text>
<text x="124.2" y="156.9">TN_D6</text>
<text x="124.2" y="159.4">TN_D7</text>
<text x="65.8" y="181">3.3V</text>
<text x="81.2" y="181">VCC</text>
<text x="42.9" y="194.6">100nF</text>
<text x="55.6" y="194.6">100nF</text>
<text x="68.3" y="194.6">100nF</text>
<text x="87.4" y="194.6">100nF</text>
</g>
<g font-size="1.7" fill="#000080">
<text x="97.5" y="50.2">R5</text>
<text x="136.9" y="130.2">R4</text>
<text x="262.1" y="145">VCC</text>
<text x="42.9" y="192.4">C6</text>
<text x="55.6" y="192.4">C2</text>
<text x="68.3" y="192.4">C4</text>
<text x="87.4" y="192.4">C5</text>
</g>
<text font-size="1.6" fill="#000080" x="239.8" y="38.8">J1</text>
<g font-size="1.4" fill="#000080">
<text x="97.5" y="51.5">10K</text>
<text x="136.9" y="131.6">10K</text>
</g>
<g font-size="1.3" fill="#a00000">
<text x="234.7" y="58.1">TYPE-C</text>
<text x="234.7" y="111.4">HDMI</text>
</g>
</svg>
